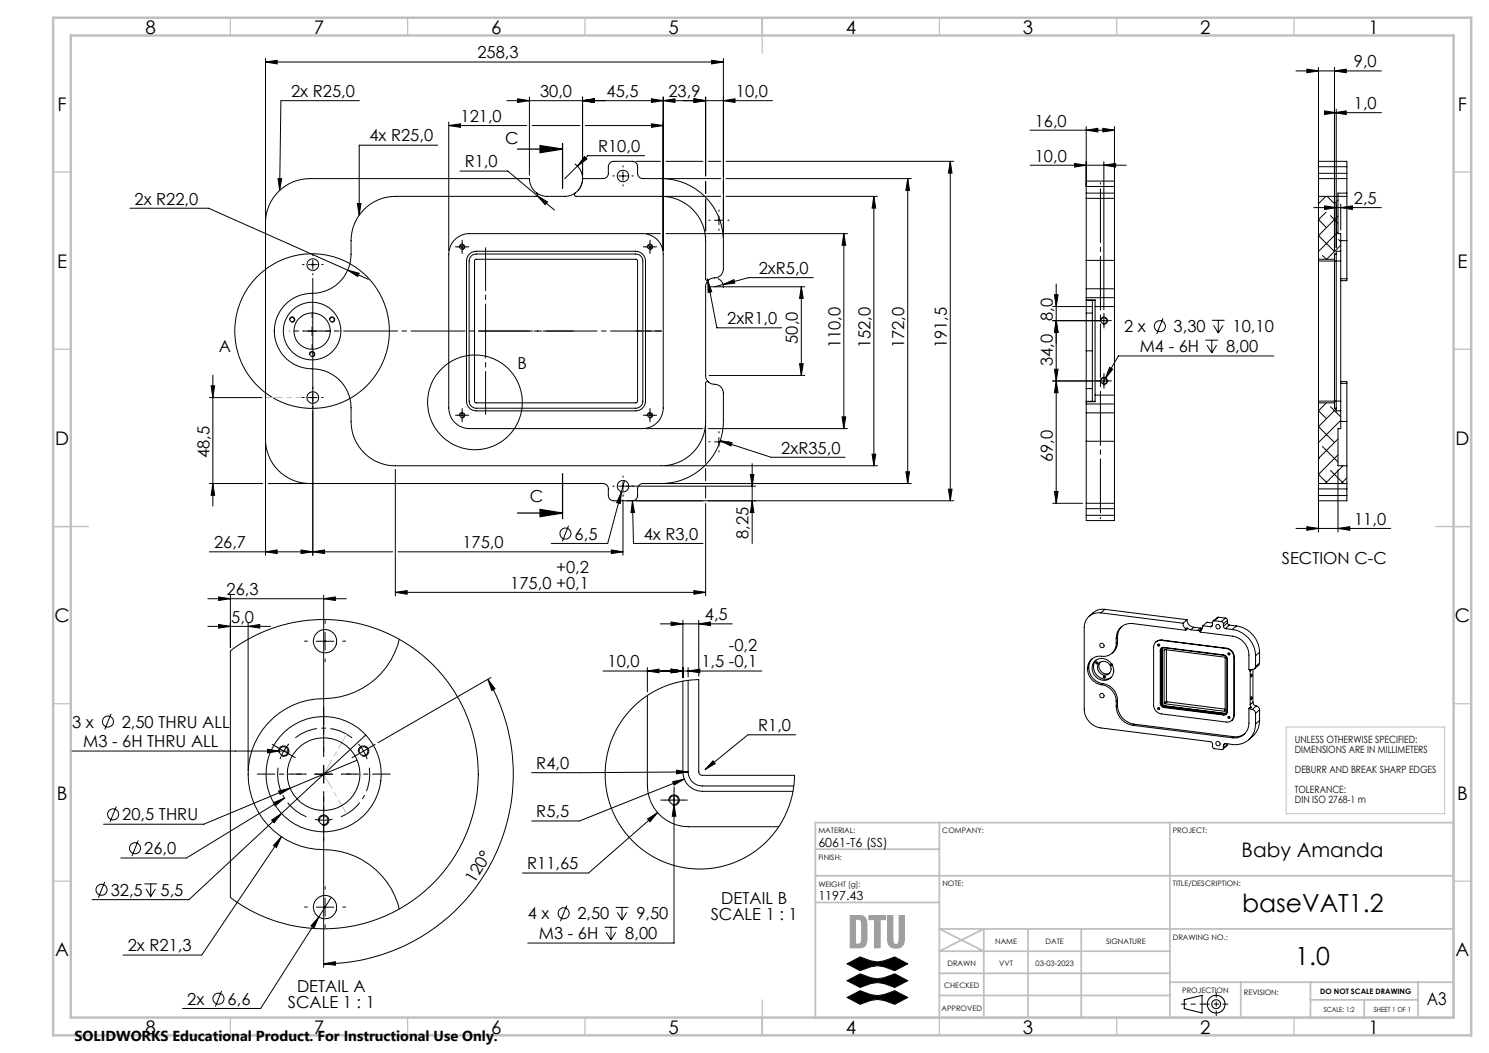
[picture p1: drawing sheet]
<svg xmlns="http://www.w3.org/2000/svg" width="420mm" height="297mm" viewBox="0 0 420 297" stroke-linecap="round" stroke-linejoin="round" font-family="sans-serif">
<path d="M238.9 271.8l3.7-1.9a9.2 9.2 0 0 0 9.8 0l3.6 1.9-3.6 2a9.2 9.2 0 0 0-9.8 0zM238.9 276.6l3.7-1.9a9.2 9.2 0 0 0 9.8 0l3.6 1.9-3.6 1.9a9.4 9.4 0 0 0-9.8 0zM238.9 281.3l3.7-1.9a9.4 9.4 0 0 0 9.8 0l3.6 1.9-3.6 2a9.4 9.4 0 0 0-9.8 0z" fill="none" stroke="#000" stroke-width=".28"/>
<g fill="none" stroke="#000" stroke-width=".3">
<path d="M334 282l5.1-1.3v5l-5.1-1.2z"/>
<circle cx="343" cy="283.2" r="1.25"/>
<circle cx="343.1" cy="283.2" r="2.5"/>
</g>
<path d="M239.9 258.3v-.1a5.3 5.3 0 0 1 4.2 .7 13.2 13.2 0 0 1 .3 7.1l-.3 .7a5.3 5.3 0 0 1-4.2 .6zM241.3 259.3l1.3 .1 .5 1v4.7l-.2 .8-.6 .4h-1zM245.2 258.2l4.6 .1-.1 1.1h-1.5l-.1 7.9-1.4-.1v-7.8h-1.5zM250.4 258.3h1.4v6.7l.2 1a.88 .88 0 0 0 1.4 0l.3-7.8 1.4 .1v6.8a2.36 2.36 0 0 1-2.4 2.3 2.36 2.36 0 0 1-2.3-2.3z" fill="none" stroke="#999" stroke-width=".28"/>
<path d="M343.1 279.9v6.6M333.3 283.2h6.6M346.4 283.2h-6.6" fill="none" stroke="#000" stroke-width=".28" stroke-dasharray="15.2 1.3 1.3 1.3" stroke-dashoffset="13.8"/>
<path d="M362.8 205.1h44.7v24.4h-44.7z" fill="none" stroke="#c0c0c0" stroke-width=".28"/>
<g fill="none" stroke="#c0c0c0" stroke-width=".35">
<path d="M65 5v5M115 5v5M165 5v5M215 5v10M265 5v5M315 5v5M365 5v5M15 48.5h5M410 48.5h5M15 98.5h5M410 98.5h5M15 148.5h10"/>
<path d="M405 148.5h10M15 198.5h5M410 198.5h5M15 248.5h5M410 248.5h5M65 287v5M115 287v5M165 287v5M215 282v10M265 287v5M315 287v5M365 287v5"/>
</g>
<g fill="none" stroke="#c0c0c0" stroke-width=".5">
<path d="M230 232h180v55h-180zM230 239.5h35M265 232v55M330 232v55M230 247h180M230 254.5h35M265 274.5h65M290 262v25M305 262v25M330 277h80M330 268.3h-65l12.5-6.3v25M350 277v10"/>
<path d="M369.6 277v10M400 277v10M410 262h-145l12.5 6.3M265 280.8h65M369.6 282h30.4M384.8 282v5"/>
</g>
<path d="M15 5h400v287h-400zM20 10h390v277h-390z" fill="none" stroke="#c0c0c0" stroke-width=".7"/>
<path d="M238.9 271.8l3.7 2a8.9 8.9 0 0 1 7.8-.8l2 .8 3.6-2-3.6-1.9a9.1 9.1 0 0 1-7.1 1l-2.7-1zM238.9 276.6l3.7 1.9a9.3 9.3 0 0 1 7.1-1l2.7 1 3.6-1.9-3.6-1.9a8.9 8.9 0 0 1-7.8 .7l-2-.7zM238.9 281.3l3.7 2a9.4 9.4 0 0 1 9.8 0l3.6-2-3.6-1.9a9.3 9.3 0 0 1-7.1 1l-2.7-1z" fill-rule="evenodd" fill="#000"/>
<path d="M241.3 259.3l1.3 .1 .5 .8v5.1l-.2 .6-.5 .4h-1.1zM239.9 258.2l-.1 9.1h2.8a1.97 1.97 0 0 0 1.9-2.4v-4.2a1.97 1.97 0 0 0-1.9-2.5zM245.2 258.2v1.2h1.5v7.8l1.4 .1 .1-7.9h1.5l.1-1.1zM250.4 258.2v6.9a2.36 2.36 0 0 0 2.3 2.3 2.36 2.36 0 0 0 2.4-2.3v-6.8h-1.5v7.4l-.4 .6-.7 .1-.4-.3-.3-.6v-7.2z" fill-rule="evenodd" fill="#999"/>
<g fill="none" stroke="#000" stroke-width=".28">
<path d="M74.9 17.5l3.3-.5v1zM74.9 16.5v45.4M74.9 17.5h129.1M200.7 17l3.3 .5-3.3 .5zM204 16.5v50.4M365.5 20h24.1M368.6 19.5l3.3 .5-3.3 .5zM371.9 19v29.9M376.4 19v51.6M376.4 20l3.3-.5v1zM101.4 28.4h-22.2l-.3 25.3M126.6 34.4v36.3"/>
<path d="M126.6 35.4h22M126.6 35.4l3.3-.5v1zM143 28.4h74.9M146 27.9l3.3 .5-3.3 .5zM149.3 27.4v22M150.1 35.4h13.5M164.3 27.4v22M164.3 28.4l3.3-.5v1zM165.1 35.4h22M183.8 34.9l3.3 .5-3.3 .5zM183.8 27.9l3.3 .5-3.3 .5zM187.1 27.4v43.3"/>
<path d="M187.1 28.4l3.3-.5v1zM195.7 27.9l3.3 .5-3.3 .5zM199 27.4v22.2M204 28.4l3.3-.5v1zM290.5 36.7h23.9M306.4 36.7l3.3-.5v1zM306.4 35.7v18.8M311.1 36.2l3.3 .5-3.3 .5zM314.4 35.7v18.8M373.6 31.3l3.3 .5-3.3 .5zM376.4 31.8h13.2M376.4 31.8l3.3-.5v1z"/>
<path d="M376.9 30.8v39.1M36.7 58.7h22.1l39.3 17.5M78.4 50.4h1l-.5 3.3zM100.8 57.4h1l-.5 3.3zM123.5 41h-22.2v19.7M129.8 48.3h13.4l13.2 11M151.4 54.5a5 5 0 0 1-2.1-4.1h-61.9a12.5 12.5 0 0 0-12.5 12.5v61a12.5 12.5 0 0 0 12.5 12.5h82.7a1.51 1.51 0 0 1 1.5 1.5v1.9a1.51 1.51 0 0 0 1.5 1.4h95.9M151.4 54.5a.5 .5 0 0 1 .3 .5 .5 .5 0 0 1-.5 .4h-39.7a12.5 12.5 0 0 0-12.5 12.5 17.2 17.2 0 0 1-.9 8.3 11.2 11.2 0 0 1-11.2 6.6 10.7 10.7 0 0 0-9.5 11.8 10.7 10.7 0 0 0 11.8 9.5 11 11 0 0 1 9.8 10.9 16.5 16.5 0 0 0 1.5 9.8 12.4 12.4 0 0 0 11 6.6h75a12.5 12.5 0 0 0 12.5-12.5v-10.8a.49 .49 0 0 1 .3-.4 .49 .49 0 0 1 .5 0M151.4 54.5a5.3 5.3 0 0 0 2.9 .9h5a5.3 5.3 0 0 0 2.9-.9M151.6 55.2l2.8 1.7-.7 .8zM162.1 46.2a5 5 0 0 1 .8 7.6M162.2 54.5a5 5 0 0 0 2.1-4.1h5.8a1.45 1.45 0 0 0 1.5-1.5v-1.9a1.57 1.57 0 0 1 1.5-1.5h5.3a1.51 1.51 0 0 1 1.4 1.5v1.9a1.51 1.51 0 0 0 1.6 1.5 28.4 28.4 0 0 1 10.8 .9 17.6 17.6 0 0 1 11.8 16.6v8a2.81 2.81 0 0 1-3.1 2.6l-1.1 .5"/>
<path d="M162.2 54.5a.51 .51 0 0 0-.2 .5 .51 .51 0 0 0 .5 .4h24a12.5 12.5 0 0 1 12.5 12.5v10.7a.49 .49 0 0 0 .3 .5 .49 .49 0 0 0 .5-.1M162.9 46.8l-3.6 3.6M164.9 44.2l.7 .7-2.7 1.9zM174.5 49.6h2.5M175.7 48.4v2.5M179.4 45.5h6.9M181.9 43.9h-16.1l-2.9 2.9M187.5 55.4h15.8M187.5 50.4h15.8M187.9 45.5h10.4M199 51.1v3.5M199 56.2v8.9"/>
<path d="M199.8 45.5h3.5M204.8 55.4h42.7M204.8 50.4h52.2M204.8 45.5h64.2M246.5 55.4v76M246.5 55.4l.5 3.3h-1zM256 50.4v86M256 50.4l.5 3.3h-1zM268 45.5v95.7M268 45.5l.5 3.3h-1zM290.5 46.6h27.2M303.1 46.1l3.3 .5-3.3 .5z"/>
<path d="M306.4 55.9v17.5M306.4 54.5v1.4M306.4 51.1h8v1.5h-8zM306.4 55.9h8M306.4 54.5h8M311.4 46.6l3.3-.5v1zM311.4 45.6v41.8M314.4 55.9v17.5M314.4 54.5v1.4M370.6 58.6h19M371.9 50.4v5M371.9 48.9v1.5"/>
<path d="M371.9 45.5h8v1.5h-8zM371.9 55.4v17.7M371.9 55.4h8M371.9 50.4h8M371.9 48.9h8M373.6 58.1l3.3 .5-3.3 .5zM374 55.4l-2.1 2.1M374.1 59.8l-2.2 2.1 2.3 2.3M374.3 55.4l1.9 1.9M377.4 56.4l-.8 .9M378.2 57.6v7.3M378.2 58.6l3.3-.5v1z"/>
<path d="M379.9 50.4v4.1M379.9 54.5h-2.5v11.4h.8v5M379.9 54.5v.9M379.9 48.9v1.5M379.9 55.4v12.5M379.9 47v1.9M87 74.6h2.5M88.2 73.4v2.5M88.2 78.5v78.1M98.1 76.2l3.2 .9-.4 .9zM98.1 76.2l5.8 2.6M128.6 67.3a6.1 6.1 0 0 1 3.8-1.4h48.9a5.8 5.8 0 0 1 5.8 5.8v43.4a5.8 5.8 0 0 1-5.8 5.8h-48.9a5.9 5.9 0 0 1-5.8-5.8v-43.4a5.8 5.8 0 0 1 2-4.4z"/>
<path d="M129.1 69.6h2.5M129.6 69.8a.76 .76 0 0 1 .7-.9 .76 .76 0 0 1 .8 .8 .76 .76 0 0 1-1 .7M130.4 68.4v2.5M132.4 71.7a2.7 2.7 0 0 1 1.9-.8h45a2.77 2.77 0 0 1 2.8 2.7v39.5a2.77 2.77 0 0 1-2.8 2.8h-45a2.77 2.77 0 0 1-2.7-2.8v-39.5l.2-1zM132.9 72.2l.7-.4 .7-.2h45a1.99 1.99 0 0 1 2 2v39.5a2.05 2.05 0 0 1-2 2h-45a2.05 2.05 0 0 1-2-2v-39.5l.2-.7zM133.9 73.3l.3-.2 45.5 .2 .1 .3-.1 39.8-.3 .2h-45.3l-.3-.4zM182.1 69.6h2.5M182.2 65.9h4.1M182.6 69.8a.76 .76 0 0 1 .7-.9 .76 .76 0 0 1 .8 .8 .76 .76 0 0 1-1 .7M183.3 68.4v2.5M187.9 65.9h51.1M199 66.6v.3"/>
<path d="M199.5 78.6l.1 .5M199.6 79.1l1.2 3.2-1.1 .2zM199.6 79.1l2.6 13.4h18.3M199.8 79a2.54 2.54 0 0 0-.8 1.9v25.2l.4 1 .4 .6M201.5 62.1h2.5M202.5 78.6l1.2 1 .3 .9v.7M202.8 60.9v2.5M229.4 78.3h-18.3l-7.2 2M238 65.9v55M238 65.9l.5 3.3h-1zM306.4 73.4v8.1M306.4 73.4h8"/>
<path d="M314.4 73.4v8.1M371.9 73.1v.5M371.9 73.6v39.5M371.9 73.1h4.5M371.9 73.6h6.3M373 72.1l1.1 1M375.3 60.8l2.1 2.2M376.4 73.1v40.5M376.9 71.6v43.5M376.9 71.6h-.5v1.5M377.4 61l-5.5 5.5 4.5 4.4M377.4 65.4l-5.5 5.5"/>
<path d="M377.5 67.6l.7 .6M378.2 69.2l-4 3.9M378.2 70.9v2.7M378.2 70.9h-1.3v.7M378.2 73.6v39.5M378.2 67.9h1.7M378.2 78.6h1.7M379.9 78.6v.6h-1.7M379.9 67.9v10.7M81.7 90.3a.76 .76 0 0 1 .6-.9 .76 .76 0 0 1 .9 .8 .76 .76 0 0 1-1 .7M86.8 93.4h2.5M88 92.1v2.5"/>
<path d="M92.9 90.3a.76 .76 0 0 1 .7-.9 .76 .76 0 0 1 .8 .8 .76 .76 0 0 1-.9 .7M200 80.9h27M203.9 80.3l-2.4 .6M203.9 80.3l3.1-1.4 .3 1zM226 80.9v25M226 80.9l.6 3.3h-1.1zM296.9 90.4h15.7M296.9 86.5h11M297.4 83.1h1l-.5 3.4zM297.9 80.1v61.9M297.9 90.4l.5 3.4h-1zM306.4 81.5v2.5"/>
<path d="M306.4 84.6h2.5v1.9M306.4 84v.6M306.4 84.6v.1M306.4 84.7v3.6M306.4 99v10.6M306.4 88.3v10.7M306.4 84.7h2.5M306.4 84h8M306.4 81.5h8M306.4 88.3h1.7M306.4 99h1.7M308.1 84.7v28.5"/>
<path d="M308.9 86.5h5.5M308.9 86.5v24.9M310.4 90.7a1 1 0 0 1 .9-1.2 1 1 0 0 1 1.1 1.1 1 1 0 0 1-1.3 .8M311.4 89.2v2.5M314.4 81.5v2.5M314.4 84v2.5M314.4 86.5v24.9M328 89.8l-1.7 4.4M340 96h3.6M340.5 97.4l1.3 2.1M341.8 96v3.5M341.8 90.3h3.6"/>
<path d="M342.3 91.8l1.3 2.1M343.1 97.4l-1.3 2.1M343.6 90.3v3.6M345 91.8l-1.4 2.1M59.1 112.1h14.8M59.5 108.8h1l-.5 3.3zM60 105.8v36.9M87 112.1h2.5M87.3 100.1a.75 .75 0 0 1 .7-1 .75 .75 0 0 1 .8 .9 .75 .75 0 0 1-1 .6M129.1 117.1h2.5M129.6 117.3a.76 .76 0 0 1 .7-.9 .76 .76 0 0 1 .8 .8 .76 .76 0 0 1-1 .7M130.4 115.9v2.5"/>
<path d="M182.1 117.1h2.5M182.6 117.3a.76 .76 0 0 1 .7-.9 .76 .76 0 0 1 .8 .8 .76 .76 0 0 1-1 .7M183.3 115.9v2.5M199 119.9v10.7M199.8 107.7l1.1 .6a2.84 2.84 0 0 1 3.1 2.6v8a17.6 17.6 0 0 1-17.5 17.5h-5.1a1.57 1.57 0 0 0-1.6 1.5v1.9a1.45 1.45 0 0 1-1.4 1.4M200 105.9h27M225.5 102.6h1.1l-.6 3.3zM237.5 117.6h1l-.5 3.3zM296.9 107.5h15.7M297.4 104.1h1l-.5 3.4zM297.9 107.5l.5 3.3h-1zM306.4 113.9v2.5"/>
<path d="M306.4 113.3v.6M306.4 113.2v.1M306.4 109.6v3.6M306.4 116.4v8.1M306.4 113.2h2.5M306.4 116.4h8M306.4 113.9h8M306.4 109.6h1.7M308.9 111.4v1.9h-2.5M308.9 111.4h5.5M310.4 107.7a.99 .99 0 0 1 .9-1.2 .99 .99 0 0 1 1.1 1 .99 .99 0 0 1-1.3 .9M311.4 106.2v2.5"/>
<path d="M311.8 106.7l-.8 1.5M313 103.6l.9 .5-2.1 2.6zM314.4 113.9v2.5M314.4 111.4v2.5M314.4 116.4v8.1M359.3 100.4h-43.8l-3.7 6.3M371.9 113.1v.5M371.9 113.6v22.8M371.9 113.6h4.5M371.9 113.1h6.3M374.1 113.6l-2.2 2.2 2.3 2.3M375.3 114.7l2.9 2.9"/>
<path d="M376.4 113.6v1.5h.5M376.9 115.3l-5 5 4.5 4.5M376.9 115.1v.8h1.3M378.2 118.6l-6.3 6.2M378.2 113.1v2.8M378.2 107.6h1.7v.5M378.2 115.9v5h-.8v10.5h2.5M378.2 118.9h1.7M378.2 108.1h1.7M379.9 118.9v12.5M379.9 108.1v10.8M59.1 136.4h15"/>
<path d="M60 136.4l.5 3.3h-1zM74.9 124.9v31.7M75.6 136.4h10.8M111.5 132.4v35.7M174.5 137.1h38.6M175.3 138.7l-.4 3.3-.9-.2zM175.3 138.7l-3.9 14.6h-15.9M175.7 135.9v2.5M176.1 135.6l-.8 3.1M182.2 120.9h16.1M187.5 136.4h69.5M187.5 131.4h60"/>
<path d="M199 132.1v3.5M199 137.2v3.3M199.8 120.9h39.2M201.5 124.6h2.5M202.8 123.4v2.5M203.2 124.3l3.3 .5-.3 1zM203.2 124.3l14.3 4.7h20.9M211.7 133.8h1l-.5 3.3zM212.2 130.8v22.5M246 128.1h1l-.5 3.3zM255.5 133.1h1l-.5 3.3zM267.5 138h1l-.5 3.2z"/>
<path d="M297.4 138.6h1l-.5 3.4zM306.4 124.5v17.5M306.4 124.5h8M314.4 124.5v17.5M371.9 129.3h.1M371.9 137.4v12.7M371.9 136.4v1.5h8M371.9 139.8h8v1.4h-8zM371.9 136.4h8M373 125.9l4.4 4.4M375.3 132.7l3.7 3.7M377.4 132.4v17.7"/>
<path d="M377.4 123.8l-5.5 5.5M377.4 128.3l-5.5 5.5 2.3 2.2M378.5 131.4l.1 .1M378.8 131.4l-5 5M379.9 134.8l-1.6 1.6M379.9 136.4v1.5M379.9 131.4v5M379.9 137.9v1.9M74.9 155.6l3.3-.5v1zM84.9 155.1l3.3 .5-3.3 .5zM88.2 155.6l3.3-.5v1zM110.8 155.6h-51.7"/>
<path d="M112.3 155.6h63.4M160.4 148.3l-1.8 4.4M172.4 155.1l3.3 .5-3.3 .5zM175.7 141v15.6M178.4 141.2l.6 3.3-1 .1zM178.4 141.2l.3 12.1h19.6M199 142v26.1M212.2 141.2l.5 3.4h-1zM296.9 142h8.5M306.4 142v1.5M306.4 145.3v1.5h8v-1.5M306.4 143.5v1.8"/>
<path d="M306.4 142h8M306.4 143.5h8M306.4 145.3h8M314.4 142v1.5M314.4 143.5v1.8M365.5 149h26.8M368.6 148.6l3.3 .4-3.3 .6zM377.4 149l3.3-.4v1zM58.6 176.7h17.7M58.6 168.9h39M61.7 176.1l3.3 .6-3.3 .5zM61.7 168.4l3.3 .5-3.3 .5z"/>
<path d="M65 167.9v14.7M70 176.7l3.3-.6v1.1zM70 175.6v41.7M91.3 168.9l3.3-.5v1zM91.3 167.9v40.4M91.7 178.4v5M111.5 167.1l3.3-.5v1zM111.5 167.1h87.5M186.3 176h20.3M189.3 175.4l3.3 .6-3.3 .5zM192.6 174.9v16.2M195.7 166.6l3.3 .5-3.3 .5z"/>
<path d="M197.1 174.9v15.8M197.1 176l3.3-.6v1.1zM310.5 172.9a4.1 4.1 0 0 0-4.7 4.1v23a5.5 5.5 0 0 0 4.7 5.3l31 3.9 .5 .4v1.1l.5 .5 2.2 .3 .3-.3 .1-.3M310.5 172.9l23.2 2.9M311.6 171.9a4.3 4.3 0 0 0-3.3 .9l-1.1 1M311.6 171.9l-1.1 1M311.6 171.9l23.2 2.9M315.2 179.7v1.4M315.2 179.7l-.3 .3M316.4 176.7a4.1 4.1 0 0 0-1.2 3M333.7 175.8l.2 .9 .6 .7M334.5 177.4l-.1 .4-14.9-1.9a4 4 0 0 0-4.6 4.1"/>
<path d="M334.8 177.1l.1 .3-.4 .3M334.8 177.1l1.1 .5M334.8 174.8a2.12 2.12 0 0 0 1.9 2.1M334.8 174.8l-1.1 1M334.8 177.1l-.3 .3M335.9 177.6l1.9 .2M336.7 176.9l-.8 .7M336.7 176.9l1.9 .3M338.6 177.2l-.8 .6M338.8 177.6l-1 .2M338.8 177.6l-.3 .4M338.8 177.6v.1"/>
<path d="M339.2 177.1l-.6 .1M339.3 176.5a1.66 1.66 0 0 1-.8 1.5l.1 .3 9 1.1a5.5 5.5 0 0 1 4.7 5.3v4.1l.2 .2 .7-.2M339.3 176.5l2.2 .3M342 176.3l-.2 .4-.3 .1M342 175.7l-1.6-.2-1.1 1M342 176.3l-.5 .5M342.6 175.1l-.5 .3-.1 .9M342.6 175.1l1.9 .2M343.7 174.1h-.3l-1.2 1.1M343.7 174.1l-1.1 1M343.7 174.1l2 .2M344.5 175.3l.4 .2 .2 .5"/>
<path d="M345.1 176.7l.2 .4 .4 .2M345.1 176v.7M345.7 174.3l.4 .3 .1 .4M345.7 177.3l1.9 .2M345.7 174.3l-1.2 1M346.2 175.7l.2 .4 .4 .2M346.2 175l-1.1 1M346.2 175.7l-1.1 1M346.2 175v.7M346.8 176.3l-1.1 1M346.8 176.3l1.9 .3M347.6 177.5a7.7 7.7 0 0 1 6.6 7.5"/>
<path d="M348.7 176.6a7.7 7.7 0 0 1 6.6 7.4M348.7 176.6l-1.1 .9M65.1 183.5l3.9-2.6 3.5-1.9 3.7-1.6 3.8-1.2 4.3-.9 3.5-.4 3.7-.2 5.3 .4 4.8 .9 4.1 1.2 3.9 1.5 3.8 2.1 3.8 2.4 3.2 2.7 2.7 2.6 2.8 3.3 2.6 3.8 2.1 3.9 1.6 3.6 1.4 4.6 .8 4.1 .4 4.1 .1 3.2-.3 4.5-.7 4.2-1.3 4.4-1.4 3.8-1.9 3.7-2.8 4.5-2.6 3.1-2.9 3-3 2.5-2.1 1.6-4 2.4-6.3 2.8-6.3 1.6-3.6 .6-3.4 .2-4.1-.1-3.7-.5-3.3-.6-3.9-1.1-3.2-1.3-3.9-1.9-5.2-3.4zM89.2 180.9h5M112.6 180.3a21.9 21.9 0 0 1-21.3 16.8 21.3 21.3 0 0 0-21.3 21.2 21.3 21.3 0 0 0 21.3 21.3 22 22 0 0 1 21.3 16.8M137.6 191.6l2 2.7-.9 .5zM137.6 191.6a53.5 53.5 0 0 1-46.3 80.2M138.5 191.1l-31.9 18.4M170.1 189.3h44.8M182.6 196.2v25.3a11.7 11.7 0 0 0 11.7 11.7h25.3M182.6 188.3v6.9M182.6 189.3l3.3-.6v1.1z"/>
<path d="M189.3 188.7l3.3 .6-3.3 .5zM192.6 192.1v25.6a5.5 5.5 0 0 0 5.5 5.5h25.6M194.1 191.9v25.8a4 4 0 0 0 4 4h25.8M194.1 188.3v2.6M194.1 189.3l3.3-.6v1.1zM306.7 188.6a4.7 4.7 0 0 0 4 4.5M307.1 188.3a4.7 4.7 0 0 0 4 4.5M307.1 188.3l-.4 .3M308.1 185.8l-.7 .9-.3 1.6M308.8 186.5a3.2 3.2 0 0 1 4.5 .4 3.2 3.2 0 0 1-.4 4.6 3.3 3.3 0 0 1-4-.8 3.3 3.3 0 0 1-.1-4.2zM309.1 186.2a3.3 3.3 0 0 0 .2 4.2 3.3 3.3 0 0 0 4.1 .7M310.1 187a2 2 0 0 1 2.9 .5 2 2 0 0 1-.8 2.9 2.11 2.11 0 0 1-2.3-1 2.11 2.11 0 0 1 .2-2.4z"/>
<path d="M310.3 186.8a2.12 2.12 0 0 0 .2 2.5 2.12 2.12 0 0 0 2.5 .5M310.7 193.1a4.9 4.9 0 0 1 4.2 4.7M311.1 192.8a4.9 4.9 0 0 1 4.1 4.7M311.1 192.8l-.4 .3M313.5 187.3a.23 .23 0 0 0-.1 .3 .23 .23 0 0 0 .4 .1M314.9 181.5a3.6 3.6 0 0 1-4.6 3.6 3.4 3.4 0 0 0-3.6 3.5M314.9 199.2a5.5 5.5 0 0 0 4.6 5.4M314.9 180v1.5M314.9 197.8v1.4M315.2 181.1a3.7 3.7 0 0 1-1.5 3.2M315.2 198.9a5.5 5.5 0 0 0 4.7 5.4M315.2 198.9l-.3 .3"/>
<path d="M315.2 197.5v1.4M315.2 181.1l-.3 .4M315.2 197.5l-.3 .3M327.3 183.5a.91 .91 0 0 1 1-.9l16.9 2.1a1.23 1.23 0 0 1 1 1.2v14.9a.91 .91 0 0 1-1 .9M327.3 198.4a1.23 1.23 0 0 0 1 1.2M327.3 183.5v14.9M327.4 198.3a1.23 1.23 0 0 0 1.1 1.1M327.4 183.3v15M327.4 183.3l-.1 .2M327.4 198.3l-.1 .1M327.6 180.6a1.91 1.91 0 0 0-2.2 2v16.3a2.52 2.52 0 0 0 2.2 2.5l18.3 2.3a1.87 1.87 0 0 0 2.2-1.9M327.6 180.6l18.3 2.3"/>
<path d="M327.7 180.5l-.9 .1-.8 .5M327.7 182.7l-.3 .6M327.7 180.5l18.3 2.3M327.7 180.5l-.1 .1M327.7 183.4a.62 .62 0 0 1 .8-.7l16.8 2.2a.85 .85 0 0 1 .8 .8v14.9a.62 .62 0 0 1-.8 .7M327.7 198.3a.85 .85 0 0 0 .8 .8M327.7 183.4v14.9M327.8 198.2l.2 .6 .6 .3M327.8 183.3v14.9M327.8 183.3l-.1 .1M327.8 198.2l-.1 .1M328 182.8l-.2 .5"/>
<path d="M328.3 199.6l16.9 2.1M328.4 198.3l.2 .2M328.4 183.4v14.9M328.5 199.1l16.8 2.2M328.5 199.4l16.8 2.1M328.5 199.4l-.2 .2M328.6 183.2l16.9 2.2 .1 15M328.6 183.2l-.2 .2M328.6 198.5l16.8 2.1M328.6 199.1l16.8 2.1M328.6 199.1h-.1M329 197.7l.2 .2"/>
<path d="M329 197.7l-.6 .6M329 183.3v14.4M329.2 197.9l-.6 .6M329.2 197.9l16.4 2.1M345.9 182.9a2.58 2.58 0 0 1 2.2 2.5M346 182.8a2.5 2.5 0 0 1 2.2 2.5M346 182.8l-.1 .1M348.1 185.4v16.4M348.2 185.3v16.3M348.2 185.3l-.1 .1M352.6 199.8h-.3v4.2a4 4 0 0 1-4.7 4.1M352.6 199.8l.6 .3"/>
<path d="M352.6 198.8l.4 .7M352.6 189.3v9.5M352.7 188.9l-.1 .4M352.9 196.6a.37 .37 0 0 1 .3 .4 .37 .37 0 0 1-.3 .3zM353 190.2l.1 .3-.2 .4zM353 199.5h-.3l-.4 .3M353 190.2l.1 .3-.2 .3zM353 199.5l-.4 .3M353 196.6v.7zM353.2 188.8l-.6 .5M353.4 198.1a1.11 1.11 0 0 0 .9 1M353.4 198.1l-.8 .7"/>
<path d="M353.4 188.8v9.3M354.2 188a.8 .8 0 0 1-1 .8M354.2 185v3M354.3 199.1a1.1 1.1 0 0 1 1 1.1M354.3 199.1l-1.1 1M355.3 187l-.3 .6-1.1 1M355.3 184l-1.1 1M355.3 187l-1.1 1M355.3 184v3M20.3 211.8h61M31.3 201.3l-1.7 4.4M75.5 211.3l3.3 .5-3.3 .6z"/>
<path d="M78.6 212.2a1.5 1.5 0 0 1 1.3-1.9 1.5 1.5 0 0 1 1.6 1.7 1.5 1.5 0 0 1-1.9 1.3M88.8 218.4h5M91.3 215.9v5M100.8 214.4l-19 7.9M101.1 212.2a1.49 1.49 0 0 1 1.3-1.8 1.49 1.49 0 0 1 1.6 1.6 1.49 1.49 0 0 1-1.8 1.3M101.1 209.8l1.5 2M102.6 211.8l1 2.3M102.6 211.8l-2.2 1.3M103.2 207.3l-49.9 46.4h-27.4M104.7 210.6l-2.1 1.2M177.7 200.3l2.2-2.1 2.1-1.6 4.7-2.7 2.5-.9 3-.8 4.9-.5v26l.5 .8 26.5 .2-.5 4.8-1.1 4-2 4.3-2.9 4.1-3.2 3.1-4.4 3-2.9 1.3-2.6 .9-4.9 .8-5.4-.1-2.4-.4-3.3-.9-4.7-2.2-4-2.9-3.3-3.4-1.3-1.9-1.7-2.8-2-5.5-.8-5.2 .3-5.1 1-4.7 2.1-4.6 1.5-2.4zM190.8 217.2l3.3 .5-3.3 .6z"/>
<path d="M193 219.7l-29.6 11.9h-13.4M194.1 217.7l-44.1 .2M201.1 214.6l.7 .8-2.9 1.7zM224.4 207.3h-13.4l-12.1 9.8M319.5 204.6l28.1 3.5M319.9 204.3l28 3.5M319.9 204.3l-.4 .3M345.1 210.2v.7M345.3 201.5l-.1 .2M345.4 201.2l-.1 .1M345.6 200.4l-.2 .2M345.7 209.7l-.4 .1-.2 .4"/>
<path d="M345.7 209.7l-.6 .5M345.9 201.1l-.5 .1M346 201.4l-.7 .1M346.2 209.9l-.1 .4-1.2 1M346.2 209.8v.1M346.2 209.9l-1.1 1M347.9 207.8l-.3 .3M348.2 201.6l-.3 .9-.5 .7M348.2 201.6l-.1 .2M351.1 207a4.3 4.3 0 0 1-3.2 .8M353.2 200.1a1.1 1.1 0 0 1 1 1.1M354.2 204.2a5.7 5.7 0 0 1-6.6 5.8l-1.9-.3"/>
<path d="M354.2 201.2v3M355.3 203.2a6 6 0 0 1-2 4.4l-1.1 1M355.3 200.2v3M355.3 200.2l-1.1 1M355.3 203.2l-1.1 1M32.8 227.5l-1.8 4.4M39 237l-1.8 4.5M76.6 231.3l2.8-1.9-2.1 2.7zM77.1 226.4l3.1-1.3-2.6 2.2zM78.6 223.1l3.2-.8-2.8 1.7zM79.4 236l-22.5 33.4h-22.2M79.4 236l-1.4 3-.9-.5z"/>
<path d="M80.2 225.1l-27.6 16.9h-18.5M81.8 222.3l-24.3 10.2h-28.3M89.8 231.7a1.49 1.49 0 0 1 1.3-1.8 1.49 1.49 0 0 1 1.6 1.5 1.49 1.49 0 0 1-1.8 1.4M91.3 236.1v36.7M182.7 231l2.8-1.8-2.2 2.6zM185.5 229.2l-19.5 17h-18.6M187.6 225.7h5M188.7 226.1a1.5 1.5 0 0 1 1.3-1.9 1.5 1.5 0 0 1 1.6 1.6 1.5 1.5 0 0 1-1.9 1.3M189.8 220.5l3.2-.8-2.9 1.7zM190.1 226.9l.5 3.3h-1zM190.1 223.2v42.8h-41.2M29.5 248.7l-1.7 4.5"/>
<path d="M40.7 249.3h3.6M41.2 250.7l1.3 2.2M42.5 249.3v3.6M43.9 250.7l-1.4 2.2M89.2 255.9h5M89.9 258.7l-1.3 3-.9-.5zM91.7 253.4v5M93.5 253.1l-20 31.3h-22M159.9 255.4l-1.8 4.4M173.7 255.9h3.5M174.1 257.3l1.3 2.2M175.4 255.9v3.6"/>
<path d="M176.8 257.3l-1.4 2.2M62.5 279.5l-1.8 4.4M91.3 271.8l3.3-.6v1zM170.5 261.5h3.6M171 263l1.3 2.1M172.3 261.5v3.6M173.7 263l-1.4 2.1"/>
<circle cx="175.7" cy="49.6" r="1.63"/>
<circle cx="88.2" cy="74.6" r="1.65"/>
<circle cx="130.3" cy="69.7" r=".62"/>
<circle cx="183.3" cy="69.7" r=".62"/>
<circle cx="82.4" cy="90.1" r=".62"/>
<circle cx="88" cy="93.4" r="21.8"/>
<circle cx="88" cy="99.9" r=".62"/>
<circle cx="88" cy="93.4" r="8.1"/>
<circle cx="88" cy="93.4" r="5.1"/>
<circle cx="93.7" cy="90.2" r=".63"/>
<circle cx="311.4" cy="90.5" r=".83"/>
<circle cx="327.2" cy="92" r="1.56"/>
<circle cx="88.2" cy="112.1" r="1.65"/>
<circle cx="130.3" cy="117.1" r=".62"/>
<circle cx="134" cy="113.5" r="13.4"/>
<circle cx="183.3" cy="117.1" r=".62"/>
<circle cx="311.4" cy="107.5" r=".83"/>
<circle cx="175.7" cy="137.1" r="1.63"/>
<circle cx="159.5" cy="150.5" r="1.55"/>
<circle cx="343.6" cy="176.7" r=".62"/>
<circle cx="91.7" cy="180.8" r="3.3"/>
<circle cx="309.4" cy="187" r=".29"/>
<circle cx="309.4" cy="187" r=".22"/>
<circle cx="310.8" cy="196.2" r=".63"/>
<circle cx="310.8" cy="182" r=".63"/>
<circle cx="311.5" cy="190.9" r=".28"/>
<circle cx="311.5" cy="190.9" r=".24"/>
<circle cx="313.6" cy="187.5" r=".29"/>
<circle cx="326.8" cy="199.8" r=".29"/>
<circle cx="326.8" cy="182" r=".29"/>
<circle cx="326.8" cy="181.9" r=".24"/>
<circle cx="326.8" cy="199.9" r=".23"/>
<circle cx="346.6" cy="184.4" r=".29"/>
<circle cx="346.7" cy="184.4" r=".23"/>
<circle cx="30.4" cy="203.5" r="1.56"/>
<circle cx="80" cy="211.8" r="1.24"/>
<circle cx="91.3" cy="218.4" r="10.3"/>
<circle cx="91.3" cy="218.4" r="16.2"/>
<circle cx="102.5" cy="211.8" r="1.24"/>
<circle cx="343.6" cy="209.7" r=".61"/>
<circle cx="346.6" cy="202.3" r=".29"/>
<circle cx="346.6" cy="202.3" r=".24"/>
<circle cx="31.9" cy="229.7" r="1.55"/>
<circle cx="38.1" cy="239.2" r="1.55"/>
<circle cx="91.3" cy="231.4" r="1.24"/>
<circle cx="190.1" cy="225.7" r="1.26"/>
<circle cx="28.6" cy="251" r="1.55"/>
<circle cx="91.7" cy="255.8" r="3.3"/>
<circle cx="159" cy="257.6" r="1.56"/>
<circle cx="61.6" cy="281.7" r="1.55"/>
</g>
<path d="M146 42h12.7M152.3 41.1l6.4 .9-6.4 1.1zM158.7 40.5v12.7M158.7 133.6v12.7M146 144.7h12.7M152.3 143.7l6.4 1-6.4 1z" fill="none" stroke="#000" stroke-width=".35"/>
<path d="M87.7 74.6h1M87.9 74.3l.7 .7M88.2 74.2v.9M88.6 74.3l-.7 .7" fill="none" stroke="#c0c0c0" stroke-width=".28"/>
<path d="M80 211.8l-1 2.3M80 211.8l1.5-2M91.3 231.3l2.5-.2M91.3 231.3l-2.5-.2" fill="none" stroke="#000" stroke-width=".28" stroke-dasharray="15.2 1.3 1.3 1.3" stroke-linecap="butt"/>
<path d="M78.4 216.5a13 13 0 0 0 8 13.9M99.3 208.1a13 13 0 0 0-16 0M96.2 230.4a13 13 0 0 0 8-13.9" fill="none" stroke="#000" stroke-width=".28" stroke-dasharray="15.2 1.3 1.3 1.3" stroke-dashoffset="8.5" stroke-linecap="butt"/>
<path d="M310.4 51.6v94.7" fill="none" stroke="#000" stroke-width=".28" stroke-dasharray="15.2 1.3 1.3 1.3" stroke-dashoffset="-1.7"/>
<path d="M85.4 93.4h76.3" fill="none" stroke="#000" stroke-width=".28" stroke-dasharray="15.2 1.3 1.3 1.3" stroke-dashoffset="7.6"/>
<path d="M135 93.4h51.5" fill="none" stroke="#000" stroke-width=".28" stroke-dasharray="15.2 1.3 1.3 1.3" stroke-dashoffset=".9"/>
<path d="M137 116.9v-47" fill="none" stroke="#000" stroke-width=".28" stroke-dasharray="15.2 1.3 1.3 1.3" stroke-dashoffset="3.2"/>
<path d="M179.4 93.4h7.1" fill="none" stroke="#000" stroke-width=".28" stroke-dasharray="15.2 1.3 1.3 1.3" stroke-dashoffset="13.6"/>
<path d="M311.4 107.4h-5" fill="none" stroke="#c0c0c0" stroke-width=".28" stroke-dasharray="15.2 1.3 1.3 1.3" stroke-dashoffset="14.6"/>
<path d="M88.2 112.1h-13.3" fill="none" stroke="#c0c0c0" stroke-width=".28" stroke-dasharray="15.2 1.3 1.3 1.3" stroke-dashoffset="10.5"/>
<path d="M175.7 137.1v4.1" fill="none" stroke="#c0c0c0" stroke-width=".28" stroke-dasharray="15.2 1.3 1.3 1.3" stroke-dashoffset="15.1"/>
<path d="M91.3 218.3l6.5-11.2M97.8 229.6l-6.5-11.3" fill="none" stroke="#c0c0c0" stroke-width=".28" stroke-dasharray="15.2 1.3 1.3 1.3" stroke-dashoffset="10.6"/>
<g fill="none" stroke="#000" stroke-width=".28" stroke-dasharray="15.2 1.3 1.3 1.3">
<path d="M173.2 49.6h-.3M175.7 47.1v-.4M175.7 52.1v.4M178.2 49.6h.4M202.8 59.6v-.4M85.7 74.6h-.4M88.2 72.1v-.4M88.2 77.1v.4M90.7 74.6h.4M129.1 69.6h-.6M130.4 68.4v-.7M130.4 70.9v.6"/>
<path d="M131.6 69.6h.6M182.1 69.6h-.6M183.3 68.4v-.7M183.3 70.9v.6M184.6 69.6h.6M200.3 62.1h-.4M202.8 64.6v.4M205.3 62.1h.4M310.1 90.4h-.8M311.4 89.2v-.8M311.4 91.7v.8M312.6 90.4h.9"/>
<path d="M85.7 112.1h-.4M88.2 109.6v-.4M88.2 114.6v.4M90.7 112.1h.4M129.1 117.1h-.6M130.4 115.9v-.7M130.4 118.4v.6M131.6 117.1h.6M182.1 117.1h-.6M183.3 115.9v-.7M183.3 118.4v.6M184.6 117.1h.6"/>
<path d="M310.1 107.4h-.8M311.4 106.2v-.8M311.4 108.7v.8M312.6 107.4h.9M173.2 137.1h-.3M175.7 134.6v-.4M175.7 139.6v.4M178.2 137.1h.4M200.3 124.6h-.4M202.8 122.1v-.4M202.8 127.1v.4M205.3 124.6h.4"/>
<path d="M91.7 175.8v-.8M86.7 180.8h-.8M91.7 185.8v.8M96.7 180.8h.8M77.9 210.6l-1.1-.6M80 211.8l-2.1-1.2M80 211.8l2.2 1.3M82.2 213.1l1.1 .6M91.3 218.3v-2.5M91.3 218.3h-2.5M91.3 218.3v2.5M91.3 218.3h2.5"/>
<path d="M100.4 213.1l-1.1 .6M104.7 210.6l1.1-.6M91.3 231.3v2.5M91.3 231.3v-2.5M91.3 233.8v1.3M91.3 228.8v-1.2M187.6 225.7h-1.2M190.1 223.2v-1.3M190.1 228.2v1.2M192.6 225.7h1.3M86.7 255.8h-.8M91.7 250.8v-.8"/>
<path d="M96.7 255.8h.8M91.7 260.8v.8"/>
</g>
<path d="M85.5 93.4h-3.8M88 90.9v-3.9M88 95.9v3.8M90.5 93.4h3.9" fill="none" stroke="#000" stroke-width=".28" stroke-dasharray="15.2 1.3 1.3 1.3" stroke-dashoffset="15.2"/>
<path d="M86.3 218.3h-4M91.3 213.3v-4M96.3 218.3h4M91.3 223.3v4" fill="none" stroke="#000" stroke-width=".28" stroke-dasharray="15.2 1.3 1.3 1.3" stroke-dashoffset="15.1"/>
<path d="M86.3 218.3h-13.7M91.3 213.3v-13.7M96.3 218.3h13.8M91.3 223.3v13.8" fill="none" stroke="#000" stroke-width=".28" stroke-dasharray="15.2 1.3 1.3 1.3" stroke-dashoffset="10.3"/>
<g fill="#000">
<path d="M74.9 17.5l3.3-.5v1zM200.7 17l3.3 .5-3.3 .5zM195.7 27.9l3.3 .5-3.3 .5zM204 28.4l3.3-.5v1zM88.2 155.6l3.3-.5v1zM172.4 155.1l3.3 .5-3.3 .5zM98.1 76.2l2.8 1.8 .4-.9zM175.3 138.7l-1.3 3.1 .9 .2zM199.6 79.1l.1 3.4 1.1-.2zM78.6 223.1l.4 .9 2.8-1.7zM76.6 231.3l.7 .8 2.1-2.7zM75.5 211.3v1.1l3.3-.6z"/>
<path d="M311.1 36.2l3.3 .5-3.3 .5zM306.4 36.7l3.3-.5v1zM311.4 46.6l3.3-.5v1zM303.1 46.1l3.3 .5-3.3 .5z"/>
<path d="M78.4 50.4h1l-.5 3.3zM100.8 57.4h1l-.5 3.3zM79.4 236l-1.4 3-.9-.5zM77.1 226.4l3.1-1.3-2.6 2.2zM182.7 231l2.8-1.8-2.2 2.6zM189.8 220.5l3.2-.8-2.9 1.7zM190.8 217.2l3.3 .5-3.3 .6zM201.1 214.6l.7 .8-2.9 1.7z"/>
<path d="M152.3 41.1l6.4 .9-6.4 1.1zM152.3 143.7l6.4 1-6.4 1z"/>
<path d="M256 50.4l.5 3.3h-1zM255.5 133.1h1l-.5 3.3z"/>
<path d="M238 65.9l.5 3.3h-1zM237.5 117.6h1l-.5 3.3z"/>
<path d="M203.9 80.3l3.4-.4-.3-1zM111.5 167.1l3.3-.5v1zM195.7 166.6l3.3 .5-3.3 .5zM126.6 35.4l3.3-.5v1zM183.8 34.9l3.3 .5-3.3 .5zM164.9 44.2l-2 2.6 2.7-1.9zM146 27.9l3.3 .5-3.3 .5zM164.3 28.4l3.3-.5v1zM151.6 55.2l2.1 2.5 .7-.8zM164.3 28.4l3.3-.5v1zM183.8 27.9l3.3 .5-3.3 .5zM187.1 28.4l3.3-.5v1zM195.7 27.9l3.3 .5-3.3 .5zM89.9 258.7l-2.2 2.5 .9 .5zM182.6 189.3l3.3-.6v1.1zM189.3 188.7l3.3 .6-3.3 .5zM189.3 188.7l3.3 .6-3.3 .5zM194.1 189.3l3.3-.6v1.1zM189.3 175.4l3.3 .6-3.3 .5zM197.1 176l3.3-.6v1.1zM190.1 226.9l-.5 3.3h1zM313 103.6l-1.2 3.1 2.1-2.6zM368.6 19.5l3.3 .5-3.3 .5zM376.4 20l3.3-.5v1zM376.4 31.8l3.3-.5v1zM373.6 31.3l3.3 .5-3.3 .5zM373.6 58.1l3.3 .5-3.3 .5zM378.2 58.6l3.3-.5v1z"/>
<path d="M297.9 90.4l.5 3.4h-1zM297.4 83.1h1l-.5 3.4z"/>
<path d="M59.5 108.8h1l-.5 3.3zM60 136.4l.5 3.3h-1z"/>
<path d="M225.5 102.6h1.1l-.6 3.3zM226 80.9l.6 3.3h-1.1z"/>
<path d="M297.4 104.1h1l-.5 3.4zM297.9 90.4l.5 3.4h-1z"/>
<path d="M211.7 133.8h1l-.5 3.3zM212.2 141.2l.5 3.4h-1z"/>
<path d="M246 128.1h1l-.5 3.3zM246.5 55.4l.5 3.3h-1z"/>
<path d="M84.9 155.1l3.3 .5-3.3 .5zM74.9 155.6l3.3-.5v1zM70 176.7l3.3-.6v1.1zM61.7 176.1l3.3 .6-3.3 .5zM91.3 168.9l3.3-.5v1zM61.7 168.4l3.3 .5-3.3 .5z"/>
<path d="M178.4 141.2l.6 3.3-1 .1zM203.2 124.3l3.3 .5-.3 1z"/>
<path d="M267.5 138h1l-.5 3.2zM268 45.5l.5 3.3h-1zM297.4 138.6h1l-.5 3.4zM297.9 107.5l.5 3.3h-1z"/>
<path d="M368.6 148.6l3.3 .4-3.3 .6zM377.4 149l3.3-.4v1z"/>
<path d="M91.3 271.8l3.3-.6v1zM137.6 191.6l2 2.7-.9 .5z"/>
</g>
<g font-size="7.1">
<text x="350.3" y="257.1">baseVAT1.2</text>
<text x="365.3" y="272.1">1.0</text>
</g>
<text font-size="5.6" x="350.2" y="241.7">Baby Amanda</text>
<g font-size="5.3">
<text x="41" y="9.5">8</text>
<text x="88.5" y="9.5">7</text>
<text x="138.5" y="9.5">6</text>
<text x="188.5" y="9.5">5</text>
<text x="238.5" y="9.5">4</text>
<text x="288.5" y="9.5">3</text>
<text x="338.5" y="9.5">2</text>
<text x="386" y="9.5">1</text>
<text x="16.2" y="31.3">F</text>
<text x="411.2" y="31.3">F</text>
<text x="16.1" y="75.5">E</text>
<text x="411.1" y="75.5">E</text>
<text x="15.5" y="125.5">D</text>
<text x="410.5" y="125.5">D</text>
<text x="15.4" y="175.5">C</text>
<text x="410.4" y="175.5">C</text>
<text x="16" y="225.5">B</text>
<text x="411" y="225.5">B</text>
<text x="15.5" y="269.8">A</text>
<text x="410.5" y="269.8">A</text>
<text x="41" y="291.5">8</text>
<text x="88.5" y="291.5">7</text>
<text x="138.5" y="291.5">6</text>
<text x="188.5" y="291.5">5</text>
<text x="238.5" y="291.5">4</text>
<text x="288.5" y="291.5">3</text>
<text x="338.5" y="291.5">2</text>
<text x="386" y="291.5">1</text>
</g>
<text font-size="4.9" x="402.4" y="283.5">A3</text>
<g font-size="4.7">
<text x="134.7" y="16.5">258,3</text>
<text x="381.9" y="19">9,0</text>
<text x="82.1" y="27.3">2x R25,0</text>
<text x="152.3" y="27.3">30,0</text>
<text x="171.1" y="27.3">45,5</text>
<text x="188.5" y="27.3">23,9</text>
<text x="207.6" y="27.3">10,0</text>
<text x="129.9" y="34.4">121,0</text>
<text x="291.9" y="35.7">16,0</text>
<text x="381.9" y="30.8">1,0</text>
<text x="104.2" y="39.9">4x R25,0</text>
<text x="142.5" y="40.5">C</text>
<text x="131.1" y="47.2">R1,0</text>
<text x="168.7" y="42.9">R10,0</text>
<text x="291.9" y="45.6">10,0</text>
<text x="38" y="57.7">2x R22,0</text>
<text x="381.9" y="57.5">2,5</text>
<text x="214" y="77.3">2xR5,0</text>
<text x="205.1" y="91.4">2xR1,0</text>
<text x="296.9" y="90.6" transform="rotate(-90 296.9 90.6)">8,0</text>
<text x="317.1" y="93.7">2 x</text>
<text x="331" y="93.7">3,30</text>
<text x="347.7" y="93.7">10,10</text>
<text x="61.7" y="99.3">A</text>
<text x="225" y="97" transform="rotate(-90 225 97)">50,0</text>
<text x="237" y="98.3" transform="rotate(-90 237 98.3)">110,0</text>
<text x="245.5" y="98.3" transform="rotate(-90 245.5 98.3)">152,0</text>
<text x="255" y="98.3" transform="rotate(-90 255 98.3)">172,0</text>
<text x="267" y="98.3" transform="rotate(-90 267 98.3)">191,5</text>
<text x="321.5" y="99.3">M4 - 6H</text>
<text x="345.8" y="99.3">8,00</text>
<text x="146" y="104">B</text>
<text x="296.9" y="103.2" transform="rotate(-90 296.9 103.2)">34,0</text>
<text x="59.1" y="129.2" transform="rotate(-90 59.1 129.2)">48,5</text>
<text x="220.4" y="127.9">2xR35,0</text>
<text x="296.9" y="130.3" transform="rotate(-90 296.9 130.3)">69,0</text>
<text x="149.5" y="141.7">C</text>
<text x="382" y="148">11,0</text>
<text x="60.4" y="154.6">26,7</text>
<text x="130.4" y="154.6">175,0</text>
<text x="162.1" y="152.2">6,5</text>
<text x="181.6" y="152.2">4x R3,0</text>
<text x="211.2" y="152" transform="rotate(-90 211.2 152)">8,25</text>
<text x="156.9" y="161.5">+0,2</text>
<text x="361.6" y="159.1">SECTION C-C</text>
<text x="63.9" y="167.8">26,3</text>
<text x="143.9" y="166">175,0 +0,1</text>
<text x="65.2" y="175.6">5,0</text>
<text x="198.8" y="174.9">4,5</text>
<text x="205.6" y="183.7">-0,2</text>
<text x="171.4" y="188.2">10,0</text>
<text x="197.8" y="188.2">1,5 -0,1</text>
<text x="20.3" y="205.2">3 x</text>
<text x="34.3" y="205.2">2,50 THRU ALL</text>
<text x="213.9" y="206.2">R1,0</text>
<text x="23.5" y="210.8">M3 - 6H THRU ALL</text>
<text x="151.3" y="216.9">R4,0</text>
<text x="34.5" y="231.4">20,5 THRU</text>
<text x="151.3" y="230.5">R5,5</text>
<text x="40.7" y="240.9">26,0</text>
<text x="148.7" y="245.2">R11,65</text>
<text x="133.8" y="249.4" transform="rotate(-59 133.8 249.4)">120°</text>
<text x="31.2" y="252.7">32,5</text>
<text x="45.3" y="252.7">5,5</text>
<text x="203.4" y="255">DETAIL B</text>
<text x="148.9" y="259.3">4 x</text>
<text x="162.9" y="259.3">2,50</text>
<text x="179.5" y="259.3">9,50</text>
<text x="200.5" y="259.5">SCALE 1 : 1</text>
<text x="36" y="268.4">2x R21,3</text>
<text x="152" y="264.9">M3 - 6H</text>
<text x="176.4" y="264.9">8,00</text>
<text x="83.8" y="279.9">DETAIL A</text>
<text x="52.8" y="283.4">2x</text>
<text x="64.2" y="283.4">6,6</text>
<text x="81.2" y="284.4">SCALE 1 : 1</text>
</g>
<text font-size="4.1" x="21" y="293.7">SOLIDWORKS Educational Product. For Instructional Use Only.</text>
<g font-size="3.5">
<text x="230.8" y="238.8">6061-T6 (SS)</text>
<text x="230.8" y="253.8">1197.43</text>
</g>
<g font-size="2.8">
<text x="365.3" y="209.6">UNLESS OTHERWISE SPECIFIED:</text>
<text x="365.3" y="212.4">DIMENSIONS ARE IN MILLIMETERS</text>
<text x="365.3" y="218.1">DEBURR AND BREAK SHARP EDGES</text>
<text x="365.3" y="223.7">TOLERANCE:</text>
<text x="365.3" y="226.6">DIN ISO 2768-1 m</text>
</g>
<g font-size="2.1">
<text x="230.8" y="235">MATERIAL:</text>
<text x="265.8" y="235.1">COMPANY:</text>
<text x="330.8" y="235">PROJECT:</text>
<text x="230.8" y="242.6">FINISH:</text>
<text x="230.8" y="250.1">WEIGHT [g]:</text>
<text x="265.8" y="250">NOTE:</text>
<text x="330.8" y="250">TITLE/DESCRIPTION:</text>
<text x="280.7" y="266.3">NAME</text>
<text x="294.9" y="266.3">DATE</text>
<text x="312" y="266.3">SIGNATURE</text>
<text x="330.8" y="265">DRAWING NO.:</text>
<text x="267.3" y="272.5">DRAWN</text>
<text x="281.8" y="272.5">VVT</text>
<text x="292.1" y="272.5">03-03-2023</text>
<text x="266.3" y="278.8">CHECKED</text>
<text x="333.5" y="280">PROJECTION</text>
<text x="350.8" y="280.5">REVISION:</text>
<text x="372.4" y="280.4">DO NOT SCALE DRAWING</text>
<text x="265.6" y="285">APPROVED</text>
</g>
<g font-size="2">
<text x="373.4" y="285.4">SCALE: 1:2</text>
<text x="387.5" y="285.4">SHEET 1 OF 1</text>
</g>
</svg>
